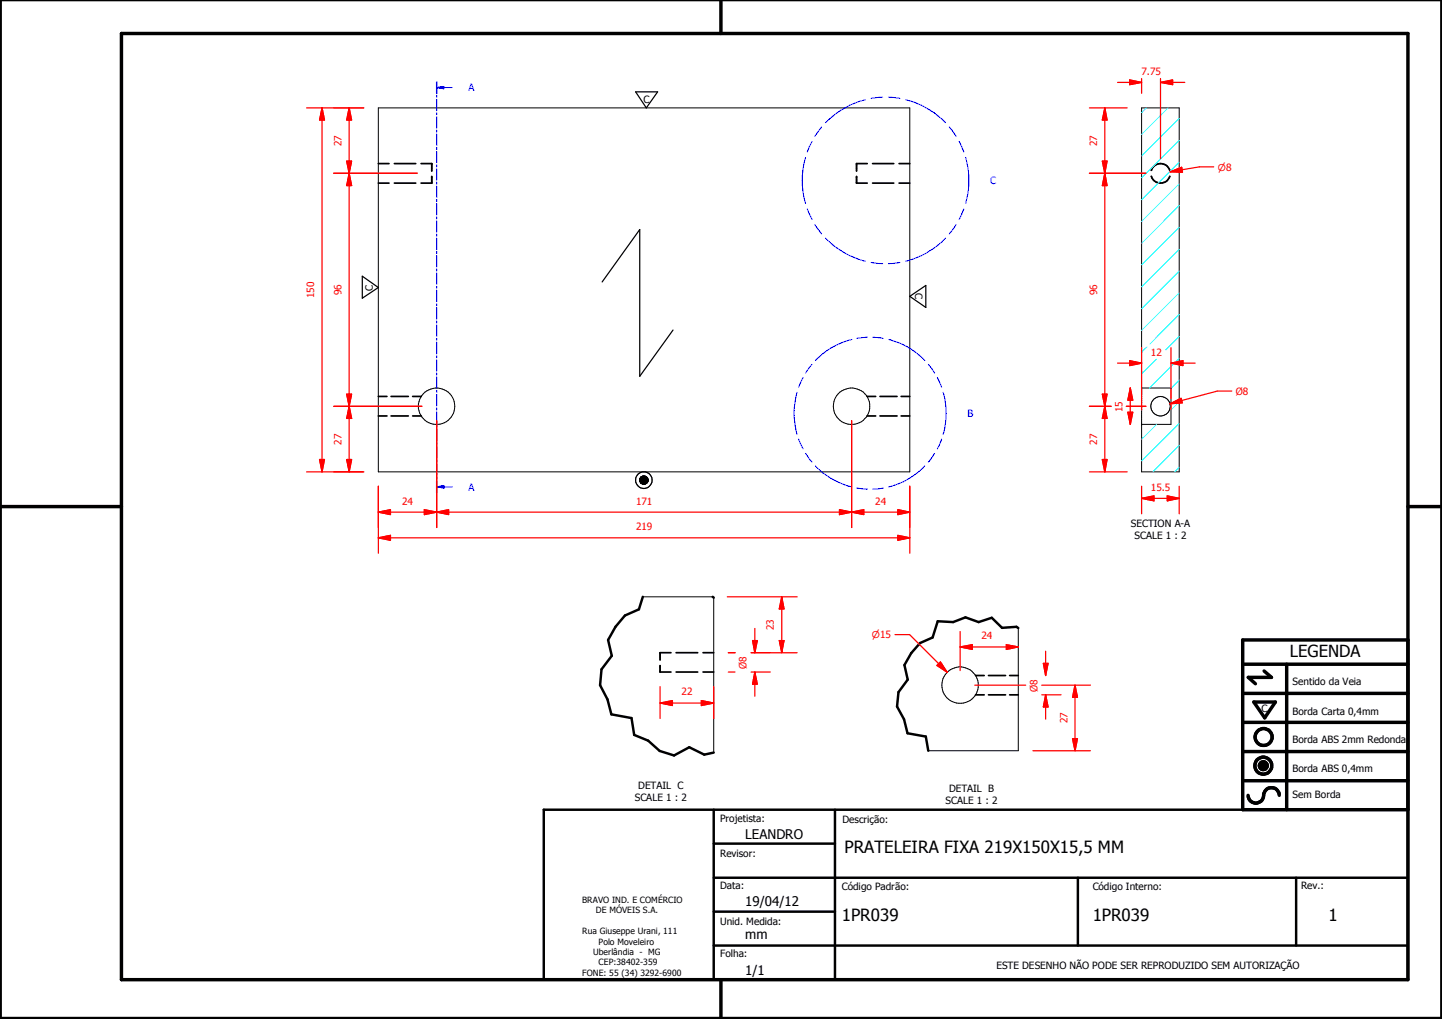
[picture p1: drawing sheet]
<svg xmlns="http://www.w3.org/2000/svg" width="297mm" height="210mm" viewBox="0 0 297 210" stroke-linecap="round" stroke-linejoin="round" font-family="sans-serif">
<g fill="none" stroke="#000" stroke-width=".35">
<path d="M77.9 33.7h2.2M77.9 37.7h2.2M81.2 33.7h4.4M81.2 37.7h4.4M86.7 33.7h2.2v1.4M88.9 36.4v1.3h-2.2M176.4 36.4v1.3h2.2M178.6 33.7h-2.2v1.4M179.7 33.7h4.4M179.7 37.7h4.4M185.2 33.7h2.2M185.2 37.7h2.2"/>
<path d="M237.1 36.3a2 2 0 0 0 2 1.4 2 2 0 0 0 1.9-1.4M241 35.1a2.01 2.01 0 0 0-2-1.4 2.01 2.01 0 0 0-1.9 1.4M241 35.1h.1M77.9 81.7h1.8M77.9 85.7h1.8M80.6 81.7h3.5M80.6 85.7h3.5M85 81.7h1.8M85 85.7h1.8M178.6 81.7h1.8M178.6 85.7h1.8M181.3 81.7h3.5"/>
<path d="M181.3 85.7h3.5M185.6 81.7h1.8M185.6 85.7h1.8M136 137.1v1.3h2.2M138.2 134.5h-2.2v1.3M139.3 134.5h4.4M139.3 138.4h4.4M144.8 134.5h2.2M144.8 138.4h2.2M201 139.1h1.7M203.6 139.1h3.5M208 139.1h1.8"/>
<path d="M201 143.1h1.7M203.6 143.1h3.5M208 143.1h1.8"/>
</g>
<g fill="#000">
<circle cx="88.9" cy="35.1" r=".18"/>
<circle cx="88.9" cy="36.4" r=".18"/>
<circle cx="176.4" cy="35.1" r=".18"/>
<circle cx="176.4" cy="36.4" r=".18"/>
<circle cx="136" cy="135.8" r=".18"/>
<circle cx="136" cy="137.1" r=".18"/>
</g>
<g fill="none" stroke="#000" stroke-width=".21">
<path d="M77.9 22.2h109.5v75h-109.5zM235.2 22.2h7.7v75h-7.7zM235.2 79.9h6v7.5h-6M131.8 98.7v.4zM131.8 98.7v.3zM131.8 98.8v.2zM131.8 98.6v.5zM131.9 98.6v.6zM131.9 98.6l-.1 .5zM131.9 98.5v.8zM131.9 98.5v.7zM131.9 98.4v1z"/>
<path d="M131.9 98.4v.9zM132 98.3v1.2zM132.1 98.2v1.4zM132.2 98.2v1.4zM132.2 98.2l-.1 1.4zM132.3 98.1v1.6zM132.4 98.1v1.6zM132.5 98.1v1.6zM132.6 98l-.1 1.7zM132.6 98v1.7zM132.7 98.1l-.1 1.6zM132.7 98.1v1.6z"/>
<path d="M132.8 98.1l-.1 1.6zM132.8 98.1v1.6zM132.9 98.1l-.1 1.6zM132.9 98.1v1.6zM133 98.1l-.1 1.6zM133 98.1v1.6zM133.1 98.2l-.1 1.5zM133.1 98.2v1.4zM133.2 98.3l-.1 1.3zM133.2 98.3v1.2zM133.3 98.3l-.1 1.2zM133.3 98.3v1.2z"/>
<path d="M133.3 98.4v1.1zM133.3 98.4v1zM133.4 98.5l-.1 .9zM133.4 98.5v.8zM133.4 98.6v.7zM133.4 98.6v.6zM133.4 98.6v.5zM133.4 98.7v.4zM133.5 98.8l-.1 .3zM133.5 98.8v.2zM235.2 87.4h.1M132.4 122.9h14.4"/>
<path d="M147 123.1v31.9M209.8 129.4v25.2h-18.6M259.4 157.6l1.6 .1zM259.4 157.7l1.6 .1zM259.4 157.8l1.6 .1zM259.4 157.9h1.6v.1zM259.4 157.9l1.6 .1h-1.5zM259.4 157.6h1.6zM259.5 158h1.5zM259.5 158l1.4 .1zM259.5 157.5l1.5 .1zM259.5 158.1h1.4z"/>
<path d="M259.5 157.4l1.5 .1zM259.5 158.1l1.4 .1zM259.5 157.3l1.4 .1zM259.6 158.2h1.3zM259.6 158.2h1.2zM259.6 157.2l1.3 .1zM259.6 158.2l1.2 .1zM259.6 157.2h1.3zM259.7 158.3h1.1zM259.7 158.3l1 .1zM259.7 157.1l1.1 .1zM259.7 157.1h1.1z"/>
<path d="M259.8 158.4h.9zM259.8 158.4h.8zM259.8 157.1h1zM259.8 157.1h.9zM259.8 158.4l.8 .1zM259.8 157l.9 .1zM259.8 157h.8zM259.9 158.5h.7zM259.9 158.5h.6zM259.9 157h.7zM260 158.5h.5zM260 158.5h.4z"/>
<path d="M260 157h.6zM260.1 158.5h.3zM260.1 158.5h.2zM260.1 156.9l.4 .1zM260.1 156.9h.3zM260.1 156.9h.2z"/>
<circle cx="89.9" cy="83.7" r="3.8"/>
<circle cx="175.4" cy="83.7" r="3.8"/>
<circle cx="239.1" cy="83.7" r="1.99"/>
<circle cx="197.8" cy="141.1" r="3.7"/>
</g>
<path d="M132.4 122.9l-.8 2.6-2.9 1.3-1.9 2.3-1.5 2.7 .7 3.3-2.1 2.8-.3 3.2 1.5 3 .8 3.1 4.2 .7 .5 3.5 2.9 1.2 2.4 2.1 2.9 .9 3.2-1.7 3.1 1.5 1.9-.4M146.8 122.9l.2 .2M209.8 129.4l-.4-.3-3 .2-2.1-2-2.7 .8-2.7-.9-2.6 .9-3.1-.1-1.1 3.3-2.6 1.2-1.8 2-1.4 2.5 .7 3-1.9 2.6-.3 2.9 1.4 2.7 .7 2.8 3.8 .7 .5 2.9M112 166.8h178v35h-178zM147 173.8h25M147 166.8v35M172 166.8v35M147 194.8h143M147 180.8h143M147 187.8h25M222 180.8v14M267 180.8v14" fill="none" stroke="#000" stroke-width=".51"/>
<g fill="#000">
<path d="M131.8 98.6v.5zM131.8 98.7v.4zM131.8 98.7v.3zM131.8 98.8v.2zM131.9 98.6l-.1 .5zM131.9 98.5v.7zM131.9 98.6v.6zM131.9 98.4v.9zM131.9 98.5v.8zM131.9 98.4v1zM132 98.3v1.2zM132.1 98.2v1.4z"/>
<path d="M132.2 98.2v1.4zM132.2 98.2l-.1 1.4zM132.3 98.1v1.6zM132.4 98.1v1.6zM132.5 98.1v1.6zM132.6 98l-.1 1.7zM132.6 98v1.7zM132.7 98.1l-.1 1.6zM132.7 98.1v1.6zM132.8 98.1l-.1 1.6zM132.8 98.1v1.6zM132.9 98.1l-.1 1.6z"/>
<path d="M132.9 98.1v1.6zM133 98.1l-.1 1.6zM133 98.1v1.6zM133.1 98.2l-.1 1.5zM133.1 98.2v1.4zM133.2 98.3l-.1 1.3zM133.2 98.3v1.2zM133.3 98.3l-.1 1.2zM133.3 98.3v1.2zM133.3 98.4v1.1zM133.3 98.4v1zM133.4 98.5l-.1 .9z"/>
<path d="M133.4 98.5v.8zM133.4 98.6v.7zM133.4 98.6v.6zM133.4 98.6v.5zM133.4 98.7v.4zM133.5 98.8l-.1 .3zM133.5 98.8v.2zM259.4 157.6h1.6zM259.5 157.5l1.5 .1zM259.5 157.4l1.5 .1zM259.5 157.3l1.4 .1zM259.6 157.2l1.3 .1z"/>
<path d="M259.6 157.2h1.3zM259.7 157.1l1.1 .1zM259.7 157.1h1.1zM259.8 157.1h1zM259.8 157.1h.9zM259.8 157l.9 .1zM259.8 157h.8zM259.9 157h.7zM260 157h.6zM260.1 156.9l.4 .1zM260.1 156.9h.3zM260.1 156.9h.2z"/>
<path d="M260.1 158.5h.2zM260 158.5h.4zM260.1 158.5h.3zM259.9 158.5h.6zM260 158.5h.5zM259.8 158.4l.8 .1zM259.9 158.5h.7zM259.8 158.4h.8zM259.7 158.3l1 .1zM259.8 158.4h.9zM259.6 158.2l1.2 .1zM259.7 158.3h1.1z"/>
<path d="M259.6 158.2h1.2zM259.5 158.1l1.4 .1zM259.6 158.2h1.3zM259.5 158l1.4 .1zM259.5 158.1h1.4zM259.4 157.9l1.6 .1h-1.5zM259.5 158h1.5zM259.4 157.6l1.6 .1zM259.4 157.7l1.6 .1zM259.4 157.8l1.6 .1zM259.4 157.9h1.6v.1z"/>
</g>
<g fill="none" stroke="#000" stroke-width=".71">
<path d="M148.5 0v6.9M297 -.1v209.9h-297v-209.9M25 6.9h265v194.9h-265zM0 104.4h25M290 104.4h7M256 136.8h34M260.4 138.2l1.5 1.3h-4.8l1.5 1.3M265 136.8v30M290 131.8h-34v35h34M256 154.8h34M256 148.8h34M256 142.8h34"/>
<path d="M258.3 144.6h4.4l-2.2 3.3zM256 160.8h34M257.1 163.8a1.62 1.62 0 0 0 1.8 1.6 1.62 1.62 0 0 0 1.4-1.9 1.63 1.63 0 0 1 1.7-1.2 1.63 1.63 0 0 1 1.5 1.5M148.5 201.8v8"/>
<circle cx="260.2" cy="157.7" r="1.76"/>
<circle cx="260.2" cy="157.7" r=".82"/>
<circle cx="260.3" cy="151.8" r="1.76"/>
</g>
<g fill="none" stroke="#00f" stroke-width=".21">
<path d="M90 16.9v2.4M90 19.6v.5M90 20.4v2.4M90 23.2v.4M90 24v2.4M90 26.8v.4M90 27.6v2.4M90 30.4v.4M90 31.2v2.3M90 33.9v.5M90 34.8v2.3M90 37.5v.5"/>
<path d="M90 38.4v2.3M90 41.1v.4M90 41.9v2.4M90 44.7v.4M90 45.5v2.3M90 48.2v.5M90 49.1v2.3M90 51.8v.4M90 52.6v2.4M90 55.4v.4M90 56.2v2.4M90 59v.4"/>
<path d="M90 59.8v2.3M90 62.5v.5M90 63.3v2.4M90 66.1v.4M90 66.9v2.4M90 69.7v.4M90 70.5v2.4M90 73.2v.5M90 74.1v2.4M90 76.8v.5M90 77.6v2.4M90 80.4v.5"/>
<path d="M90 81.2v2.4M90 84v.5M90 84.8v2.4M90 87.5v.5M90 88.4v2.4M90 91.1v.5M90 91.9v2.4M90 94.7v.5M90 95.5v2.4M90 98.3v.4M90 99.1v2.4M90 100.3h1.4"/>
</g>
<path d="M90 16.9v2.4M90 99.1v2.4" fill="none" stroke="#00f" stroke-width=".3"/>
<path d="M90 100.3l1.4-.3v.5z" fill="#00f"/>
<path d="M90 18h1.4M90 100.3l1.4-.3v.5zM91.4 100.3h1.8" fill="none" stroke="#00f" stroke-width=".21"/>
<path d="M90 18l1.4-.2v.5z" fill="#00f"/>
<g fill="none" stroke="#00f" stroke-width=".21">
<path d="M90 18l1.4-.2v.5zM91.4 18h1.8M165.9 32.4a16.2 16.2 0 0 0 0 9.5M167.3 29.1l-1 2.2M169.2 26.2l-1.4 1.9M178.3 20.5a17.4 17.4 0 0 0-8.2 4.8M181.8 20l-2.4 .3M183 20l2.4 .3M186.6 20.5a17.7 17.7 0 0 1 8.2 4.8M195.5 26.2l1.4 1.9M197.6 29.1l.9 2.2M198.9 32.4a17.2 17.2 0 0 1 0 9.5"/>
<path d="M166.3 43.1l1 2.1M167.8 46.3l1.4 1.9M170.1 49.1a17.4 17.4 0 0 0 8.2 4.7M179.4 54.1l2.4 .2M185.4 54.1l-2.4 .2M194.8 49.1a16.8 16.8 0 0 1-8.2 4.7M196.9 46.3l-1.4 1.9M198.5 43.1l-.9 2.1M165.4 77.8l-.9 2M167.3 75.1l-1.4 1.7M175.5 69.9a15.6 15.6 0 0 0-7.5 4.4M178.7 69.5l-2.2 .2"/>
<path d="M179.8 69.5l2.1 .2M183 69.9a15.3 15.3 0 0 1 7.5 4.4M191.2 75.1l1.3 1.7M193.1 77.8l.9 2M164.2 80.8a15.8 15.8 0 0 0 0 8.7M164.5 90.5l.9 2M165.9 93.4l1.4 1.8M168 96a14.9 14.9 0 0 0 7.5 4.3M190.5 96a14.9 14.9 0 0 1-7.5 4.3M192.5 93.4l-1.3 1.8M194 90.5l-.9 2M194.3 80.8a15 15 0 0 1 0 8.7"/>
<path d="M176.5 100.5l2.2 .3M181.9 100.5l-2.1 .3"/>
</g>
<g fill="none" stroke="#0ff" stroke-width=".21">
<path d="M236.1 22.2l-.9 1M240.6 22.2l-5.4 5.5M242.9 37.9l-7.7 7.7M242.9 33.4l-7.7 7.7M242.9 28.9l-7.7 7.7M242.9 24.4l-7.7 7.7M242.9 55.8l-7.7 7.8M242.9 51.4l-7.7 7.7M242.9 46.8l-7.7 7.8M242.9 42.3l-7.7 7.8M236.3 71.5l-1.1 1M238.2 74l-3 3"/>
<path d="M242.9 78.3l-1.7 1.7M242.9 73.8l-6.1 6.1M242.9 60.3l-7.7 7.8M242.9 69.3l-2.8 2.8M242.9 64.8l-6 6.1M238.2 87.4l-3 3.1M242.9 96.2l-.9 1M242.9 91.7l-5.4 5.5M242.9 87.2l-7.7 7.8M242.9 82.7l-1.7 1.8"/>
</g>
<path d="M77.9 105.5h2.5" fill="none" stroke="#f00" stroke-width=".25"/>
<path d="M77.9 105.5l2.5-.5v1z" fill="#f00"/>
<path d="M77.9 105.5l2.5-.5v1zM87.4 105.5h2.6" fill="none" stroke="#f00" stroke-width=".25"/>
<path d="M87.4 105l2.6 .5-2.6 .5z" fill="#f00"/>
<path d="M90 86.7v22M77.9 100.2v8.5M80.4 105.5h7M87.4 105l2.6 .5-2.6 .5zM90 105.5h2.4" fill="none" stroke="#f00" stroke-width=".25"/>
<path d="M90 105.5l2.4-.5v1z" fill="#f00"/>
<path d="M90 105.5l2.4-.5v1zM172.9 105.5h2.5" fill="none" stroke="#f00" stroke-width=".25"/>
<path d="M172.9 105l2.5 .5-2.5 .5z" fill="#f00"/>
<path d="M90 86.7v22M175.4 86.7v22M92.4 105.5h80.5M172.9 105l2.5 .5-2.5 .5zM175.4 105.5h2.5" fill="none" stroke="#f00" stroke-width=".25"/>
<path d="M175.4 105.5l2.5-.5v1z" fill="#f00"/>
<path d="M175.4 105.5l2.5-.5v1zM185 105.5h2.4" fill="none" stroke="#f00" stroke-width=".25"/>
<path d="M185 105l2.4 .5-2.4 .5z" fill="#f00"/>
<path d="M175.4 86.7v22M177.9 105.5h7.1M185 105l2.4 .5-2.4 .5zM185 110.8h2.4M187.4 100.2v8.5" fill="none" stroke="#f00" stroke-width=".25"/>
<path d="M185 110.3l2.4 .5-2.4 .5z" fill="#f00"/>
<path d="M77.9 110.8h2.5M185 110.3l2.4 .5-2.4 .5z" fill="none" stroke="#f00" stroke-width=".25"/>
<path d="M77.9 110.8l2.5-.5v1z" fill="#f00"/>
<path d="M71.9 22.2v2.5M77.9 110.8l2.5-.5v1zM77.9 100.2v13.8M80.4 110.8h104.6M187.4 100.2v13.8" fill="none" stroke="#f00" stroke-width=".25"/>
<path d="M124 58.1l7.8-10.8v30.2l6.8-9.5" fill="none" stroke="#000" stroke-width=".25"/>
<path d="M71.9 22.2l.5 2.5h-1z" fill="#f00"/>
<path d="M71.9 22.2l.5 2.5h-1zM71.9 33.2v2.5" fill="none" stroke="#f00" stroke-width=".25"/>
<path d="M71.4 33.2h1l-.5 2.5z" fill="#f00"/>
<path d="M68.7 22.2h6.2M68.7 35.7h17.2M71.4 33.2h1l-.5 2.5zM71.9 24.7v8.5M71.9 35.7v2.5" fill="none" stroke="#f00" stroke-width=".25"/>
<path d="M71.9 35.7l.5 2.5h-1z" fill="#f00"/>
<path d="M71.9 35.7l.5 2.5h-1zM71.9 81.2v2.5" fill="none" stroke="#f00" stroke-width=".25"/>
<path d="M71.4 81.2h1l-.5 2.5z" fill="#f00"/>
<path d="M68.7 35.7h17.2M71.9 38.2v43M68.7 83.7h18.2M71.4 81.2h1l-.5 2.5zM71.9 83.7v2.5" fill="none" stroke="#f00" stroke-width=".25"/>
<path d="M71.9 83.7l.5 2.5h-1z" fill="#f00"/>
<path d="M71.9 83.7l.5 2.5h-1zM71.9 94.7v2.5" fill="none" stroke="#f00" stroke-width=".25"/>
<path d="M71.4 94.7h1l-.5 2.5z" fill="#f00"/>
<path d="M232.8 79.9v2.5M68.7 97.2h6.2M68.7 83.7h18.2M71.4 94.7h1l-.5 2.5zM71.9 86.2v8.5" fill="none" stroke="#f00" stroke-width=".25"/>
<g fill="none" stroke="#000" stroke-width=".25">
<path d="M130.9 18.9h4.6l-2.4 3.3zM74.6 56.9l3.3 2.3-3.3 2.2zM187.4 61l3.3-2.2v4.5z"/>
<circle cx="132.6" cy="98.9" r="1.71"/>
<circle cx="132.6" cy="98.9" r=".84"/>
</g>
<path d="M232.8 79.9l.5 2.5h-1z" fill="#f00"/>
<path d="M232.8 79.9l.5 2.5h-1zM232.8 84.9v2.5" fill="none" stroke="#f00" stroke-width=".25"/>
<path d="M232.3 84.9h1l-.5 2.5z" fill="#f00"/>
<path d="M241.2 74.8h2.5M232.3 84.9h1l-.5 2.5zM232.8 82.4v2.5" fill="none" stroke="#f00" stroke-width=".25"/>
<path d="M241.2 74.8l2.5-.5v1z" fill="#f00"/>
<path d="M232.7 74.8h2.5M241.2 74.8l2.5-.5v1z" fill="none" stroke="#f00" stroke-width=".25"/>
<path d="M232.7 74.3l2.5 .5-2.5 .5z" fill="#f00"/>
<path d="M230.2 74.8h2.5M232.7 74.3l2.5 .5-2.5 .5zM235.2 71.6v12.9M241.2 71.6v10.5M243.7 74.8h2.5M241.2 83.5v1M235.2 102.7h2.5" fill="none" stroke="#f00" stroke-width=".25"/>
<path d="M235.2 102.7l2.5-.5v1z" fill="#f00"/>
<path d="M235.2 102.7l2.5-.5v1zM240.4 102.7h2.5" fill="none" stroke="#f00" stroke-width=".25"/>
<path d="M240.4 102.2l2.5 .5-2.5 .5z" fill="#f00"/>
<path d="M243.4 82.5l-2.4 .7M235.2 100.2v5.6M237.7 102.7h2.7M240.4 102.2l2.5 .5-2.5 .5zM242.9 100.2v5.6" fill="none" stroke="#f00" stroke-width=".25"/>
<path d="M241 83.2l2.3-1.2 .2 1z" fill="#f00"/>
<path d="M243.5 35l-2.5 .4M241 83.2l2.3-1.2 .2 1zM253.7 80.6h-3l-7.3 1.9" fill="none" stroke="#f00" stroke-width=".25"/>
<path d="M241 35.4l2.4-.9 .2 1z" fill="#f00"/>
<path d="M239.1 17h2.5M241 35.4l2.4-.9 .2 1zM250 34.4h-2.9l-3.6 .6" fill="none" stroke="#f00" stroke-width=".25"/>
<path d="M239.1 17l2.5-.5v.9z" fill="#f00"/>
<path d="M232.7 17h2.5M239.1 17l2.5-.5v.9z" fill="none" stroke="#f00" stroke-width=".25"/>
<path d="M232.7 16.5l2.5 .5-2.5 .4z" fill="#f00"/>
<path d="M230.2 17h2.5M232.7 16.5l2.5 .5-2.5 .4zM235.2 16.2v3M239.1 16.2v16.5M241.6 17h2.4M227.6 22.2v2.5" fill="none" stroke="#f00" stroke-width=".25"/>
<path d="M227.6 22.2l.4 2.5h-.9z" fill="#f00"/>
<path d="M227.6 22.2l.4 2.5h-.9zM227.6 33.2v2.5" fill="none" stroke="#f00" stroke-width=".25"/>
<path d="M227.1 33.2h.9l-.4 2.5z" fill="#f00"/>
<path d="M224.4 22.2h7.8M224.4 35.7h11.6M227.1 33.2h.9l-.4 2.5zM227.6 24.7v8.5M227.6 35.7v2.5" fill="none" stroke="#f00" stroke-width=".25"/>
<path d="M227.6 35.7l.4 2.5h-.9z" fill="#f00"/>
<path d="M227.6 35.7l.4 2.5h-.9zM227.6 81.2v2.5" fill="none" stroke="#f00" stroke-width=".25"/>
<path d="M227.1 81.2h.9l-.4 2.5z" fill="#f00"/>
<path d="M224.4 35.7h11.6M227.6 38.2v43M224.4 83.7h4.5M227.1 81.2h.9l-.4 2.5zM227.6 83.7v2.5M232 83.7h4" fill="none" stroke="#f00" stroke-width=".25"/>
<path d="M227.6 83.7l.4 2.5h-.9z" fill="#f00"/>
<path d="M227.6 83.7l.4 2.5h-.9zM227.6 94.7v2.5" fill="none" stroke="#f00" stroke-width=".25"/>
<path d="M227.1 94.7h.9l-.4 2.5z" fill="#f00"/>
<path d="M224.4 97.2h7.8M224.4 83.7h4.5M227.1 94.7h.9l-.4 2.5zM227.6 86.2v8.5M232 83.7h4M197.8 133.3h2.5" fill="none" stroke="#f00" stroke-width=".25"/>
<path d="M197.8 133.3l2.5-.5v1z" fill="#f00"/>
<path d="M197.8 133.3l2.5-.5v1zM207.3 133.3h2.5" fill="none" stroke="#f00" stroke-width=".25"/>
<path d="M207.3 132.8l2.5 .5-2.5 .5z" fill="#f00"/>
<path d="M197.8 130.1v8M200.3 133.3h7M207.3 132.8l2.5 .5-2.5 .5zM215.4 136.7v2.4" fill="none" stroke="#f00" stroke-width=".25"/>
<path d="M214.9 136.7h1l-.5 2.4z" fill="#f00"/>
<path d="M214.9 136.7h1l-.5 2.4zM215.4 143.1v2.5" fill="none" stroke="#f00" stroke-width=".25"/>
<path d="M215.4 143.1l.5 2.5h-1z" fill="#f00"/>
<path d="M215.4 134.2v2.5M214.6 143.1h4M215.4 143.1l.5 2.5h-1zM215.4 145.6v2.5M221.4 141.1v2.5" fill="none" stroke="#f00" stroke-width=".25"/>
<path d="M221.4 141.1l.6 2.5h-1.1z" fill="#f00"/>
<path d="M221.4 141.1l.6 2.5h-1.1zM221.4 152.1v2.5" fill="none" stroke="#f00" stroke-width=".25"/>
<path d="M220.9 152.1h1.1l-.6 2.5z" fill="#f00"/>
<path d="M136 144.8h2.5M200.8 141.1h10.5M212.8 154.6h11.8M214.6 141.1h10M220.9 152.1h1.1l-.6 2.5zM221.4 143.6v8.5" fill="none" stroke="#f00" stroke-width=".25"/>
<path d="M136 144.8l2.5-.5v1z" fill="#f00"/>
<path d="M136 144.8l2.5-.5v1zM144.5 144.8h2.5" fill="none" stroke="#f00" stroke-width=".25"/>
<path d="M144.5 144.3l2.5 .5-2.5 .5z" fill="#f00"/>
<path d="M155.5 132v2.5M136 141.4v6.6M138.5 144.8h6M144.5 144.3l2.5 .5-2.5 .5zM147 141.4v6.6" fill="none" stroke="#f00" stroke-width=".25"/>
<path d="M155 132h1l-.5 2.5z" fill="#f00"/>
<path d="M155 132h1l-.5 2.5zM155.5 138.4v2.5" fill="none" stroke="#f00" stroke-width=".25"/>
<path d="M155.5 138.4l.5 2.5h-1z" fill="#f00"/>
<path d="M150 134.5h1.4M150 138.4h1.4M154.7 134.5h4M154.7 138.4h4M155.5 138.4l.5 2.5h-1zM155.5 129.5v2.5M161 122.9v2.5M155.5 140.9v2.5" fill="none" stroke="#f00" stroke-width=".25"/>
<path d="M161 122.9l.5 2.5h-1z" fill="#f00"/>
<path d="M161 122.9l.5 2.5h-1zM161 132v2.5" fill="none" stroke="#f00" stroke-width=".25"/>
<path d="M160.5 132h1l-.5 2.5z" fill="#f00"/>
<path d="M149.8 122.9h14.4M150 134.5h1.4M154.7 134.5h9.5M160.5 132h1l-.5 2.5zM161 125.4v6.6M193.4 136.7l1.7 1.8" fill="none" stroke="#f00" stroke-width=".25"/>
<path d="M193.7 136.4l1.4 2.1-2.1-1.4z" fill="#f00"/>
<path d="M66.3 94.7v2.5M184.4 130.7h3l6 6M193.7 136.4l1.4 2.1-2.1-1.4z" fill="none" stroke="#f00" stroke-width=".25"/>
<path d="M65.8 94.7h1l-.5 2.5z" fill="#f00"/>
<path d="M66.3 22.2v2.5M65.8 94.7h1l-.5 2.5z" fill="none" stroke="#f00" stroke-width=".25"/>
<path d="M66.3 22.2l.5 2.5h-1z" fill="#f00"/>
<path d="M63.2 22.2h11.7M66.3 22.2l.5 2.5h-1zM66.3 24.7v70M63.2 97.2h11.7" fill="none" stroke="#f00" stroke-width=".25"/>
<g font-size="3.5">
<text x="173.9" y="175.7">PRATELEIRA FIXA 219X150X15,5 MM</text>
<text x="173.4" y="189.7">1PR039</text>
<text x="225.1" y="189.7">1PR039</text>
<text x="273.6" y="189.7">1</text>
</g>
<text font-size="3.4" x="265.7" y="135.4">LEGENDA</text>
<g font-size="2.7">
<text x="153.5" y="172.8">LEANDRO</text>
<text x="153.5" y="186.6">19/04/12</text>
<text x="153.5" y="193.4">mm</text>
<text x="153.5" y="200.8">1/1</text>
</g>
<g font-size="2.1" fill="#f00">
<text x="235.1" y="15.4">7.75</text>
<text x="70.4" y="30.1" transform="rotate(-90 70.4 30.1)">27</text>
<text x="226" y="30.1" transform="rotate(-90 226 30.1)">27</text>
<text x="64.7" y="61.4" transform="rotate(-90 64.7 61.4)">150</text>
<text x="70.3" y="60.8" transform="rotate(-90 70.3 60.8)">96</text>
<text x="226" y="60.8" transform="rotate(-90 226 60.8)">96</text>
<text x="237.1" y="73.2">12</text>
<text x="254.5" y="81.3">Ø8</text>
<text x="231.2" y="84.8" transform="rotate(-90 231.2 84.8)">15</text>
<text x="70.4" y="91.6" transform="rotate(-90 70.4 91.6)">27</text>
<text x="226" y="91.6" transform="rotate(-90 226 91.6)">27</text>
<text x="237.1" y="101">15.5</text>
<text x="82.8" y="103.9">24</text>
<text x="131" y="103.9">171</text>
<text x="180.3" y="103.9">24</text>
<text x="131" y="109.2">219</text>
<text x="159.4" y="129.8" transform="rotate(-90 159.4 129.8)">23</text>
<text x="202.2" y="131.7">24</text>
<text x="153.8" y="137.8" transform="rotate(-90 153.8 137.8)">Ø8</text>
<text x="140.4" y="143.2">22</text>
<text x="213.7" y="142.5" transform="rotate(-90 213.7 142.5)">Ø8</text>
<text x="219.9" y="149" transform="rotate(-90 219.9 149)">27</text>
</g>
<g font-size="2.1" fill="#00f">
<text x="96.5" y="18.8">A</text>
<text x="204" y="38">C</text>
<text x="199.3" y="85.9">B</text>
<text x="96.5" y="101.1">A</text>
</g>
<g font-size="2.1">
<text x="132.5" y="21.1">C</text>
<text x="76.8" y="59.9" transform="rotate(-90 76.8 59.9)">C</text>
<text x="188.5" y="60.4" transform="rotate(90 188.5 60.4)">C</text>
<text x="233" y="108.5">SECTION A-A</text>
<text x="233.7" y="111">SCALE 1 : 2</text>
<text x="266.3" y="141.1">Sentido da Veia</text>
<text x="259.8" y="146.7">C</text>
<text x="266.3" y="147.2">Borda Carta 0,4mm</text>
<text x="266.3" y="153.1">Borda ABS 2mm Redonda</text>
<text x="266.3" y="159">Borda ABS 0,4mm</text>
<text x="130.8" y="165.1">SCALE 1 : 2</text>
<text x="131.5" y="162.6">DETAIL C</text>
<text x="194.8" y="165.7">SCALE 1 : 2</text>
<text x="195.5" y="163.2">DETAIL B</text>
<text x="266.3" y="164.4">Sem Borda</text>
<text x="148.4" y="169.3">Projetista:</text>
<text x="173.5" y="169.5">Descrição:</text>
<text x="148.4" y="176.6">Revisor:</text>
<text x="148.4" y="183.2">Data:</text>
<text x="173.4" y="183.3">Código Padrão:</text>
<text x="225.1" y="183.3">Código Interno:</text>
<text x="268" y="183.2">Rev.:</text>
<text x="148.4" y="190.5">Unid. Medida:</text>
<text x="148.4" y="197.2">Folha:</text>
<text x="205.3" y="199.5">ESTE DESENHO NÃO PODE SER REPRODUZIDO SEM AUTORIZAÇÃO</text>
</g>
<g font-size="1.9" fill="#f00">
<text x="250.9" y="35.1">⌀8</text>
<text x="179.6" y="131.4">⌀15</text>
</g>
<g font-size="1.8">
<text x="119.9" y="186">BRAVO IND. E COMÉRCIO</text>
<text x="122.7" y="188.1">DE MÓVEIS S.A.</text>
<text x="119.9" y="192.4">Rua Giuseppe Urani, 111</text>
<text x="122.2" y="196.7">Uberlândia - MG</text>
<text x="123.3" y="194.6">Polo Moveleiro</text>
<text x="119.9" y="201">FONE: 55 (34) 3292-6900</text>
<text x="123.3" y="198.8">CEP:38402-359</text>
</g>
</svg>
